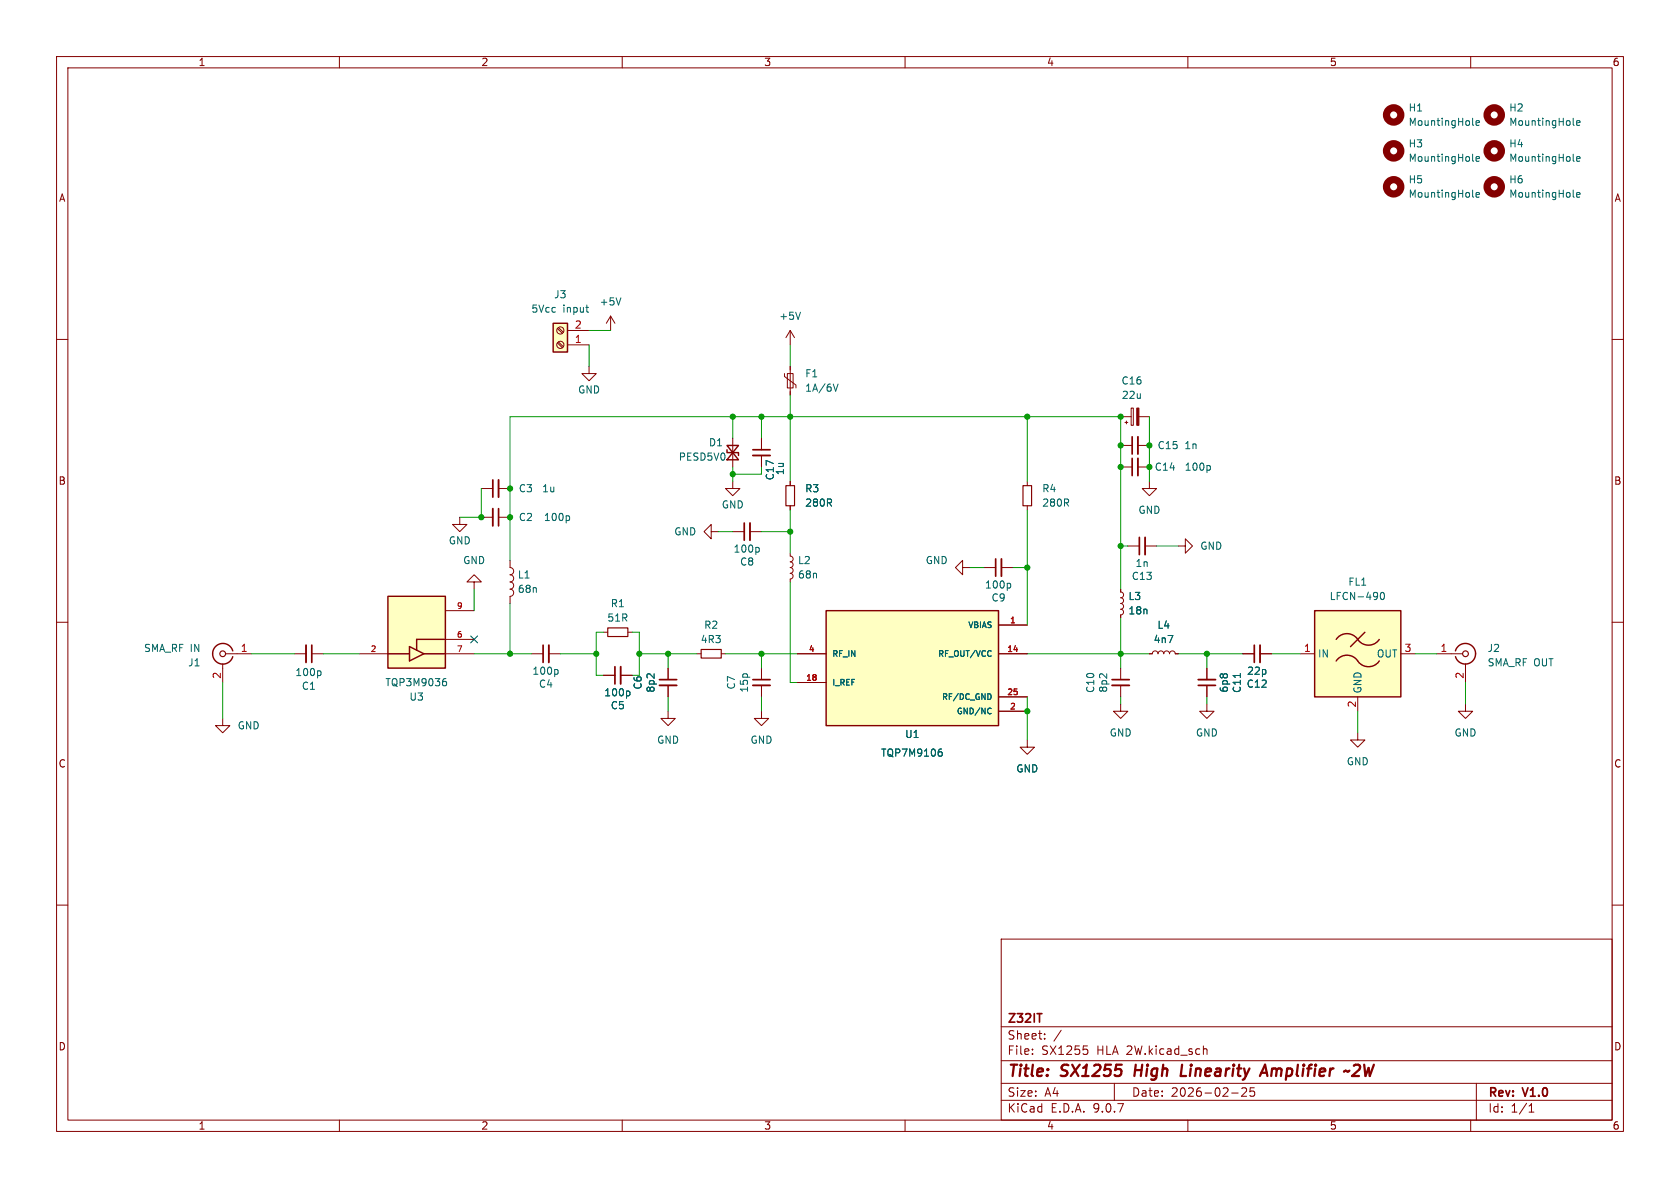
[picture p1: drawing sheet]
<svg xmlns="http://www.w3.org/2000/svg" width="297mm" height="210mm" viewBox="0 0 297 210" stroke-linecap="round" stroke-linejoin="round" font-family="sans-serif">
<g fill="none" stroke="#840000" stroke-width=".18">
<path d="M10 10h277v190h-277zM12 12h273v186h-273zM60 10v2M110 10v2M160 10v2M210 10v2M260 10v2M10 60h2M129.5 77.5v5.1M198.1 78.7h2.1M198.1 73.7h1.9M198.9 74.7h.5"/>
<path d="M199.1 74.4v.5M200 72.1h.4v3.1h-.4zM201.2 78.7h2M201.3 73.7h1.9M285 60h2M198.1 82.6h2.1M199.4 96.5h2M201.2 82.6h2M202.4 96.5h2.1M203.2 85.1v1.3h1.3l-1.3 1.2-1.3-1.2h1.3M208.3 96.5h1.2v-1.2l1.3 1.2-1.3 1.3v-1.3M10 110h2"/>
<path d="M94 115.6h2M97 115.6h2.1M106.7 119.4h2M106.7 111.8h.7M109.7 119.4h2.1M111 111.8h.8M118.1 118.1v2M123.2 115.6h.8M127.5 115.6h.8M134.6 118.1v2M198.1 104.1v.5l.4 .2 .1 .4-.1 .3-.4 .2 .3 .1 .2 .2-.1 .5-.4 .2 .4 .1 .1 .4-.1 .4-.4 .1 .4 .1 .1 .4-.1 .4-.4 .1v.5M203.2 115.6h.5l.2-.4 .3-.1 .4 .1 .1 .4 .2-.4 .3-.1 .4 .1 .1 .4 .2-.4 .3-.1 .4 .1 .2 .4 .1-.4 .4-.1 .3 .1 .2 .4h.5"/>
<path d="M213.4 118.1v2M254 115.6h4.6M259.1 117.3v3.4M285 110h2M118.1 125.7v1.3h1.3l-1.3 1.3-1.3-1.3h1.3M118.1 121.2v2M134.6 125.7v1.3h1.3l-1.3 1.3-1.3-1.3h1.3M134.6 121.2v2M213.4 124.5v1.2h1.2l-1.2 1.3-1.3-1.3h1.3M213.4 121.2v2M240 129.5v1.3h1.3l-1.3 1.3-1.2-1.3h1.2M259.1 124.5v1.2h1.2l-1.2 1.3-1.3-1.3h1.3"/>
<path d="M10 160h2M177 166h108v32h-108zM285 160h2M60 198v2M110 198v2M160 198v2M177 194.5h108M177 191.5h108M177 187.5h108M177 181.5h108M182.5 186.3v.1M182.5 185.5v.1"/>
<path d="M184.7 183.6v.1M184.7 182.8v.1M187.6 182.1l-1.3 2M191.5 184.9h.7M192 185.5l.3 .3v.3l-.3 .3M197 191.5v3M210 198v2M212.8 185.5h.5l.1 .9M217.7 193.2h1.2M220.3 192.4v.5l-.8 .9h.9M221 192.3v.7l.2-.1h.5l.1 .6-.3 .3-.5-.1M260 198v2"/>
<path d="M261 191.5v6.5M270.3 196.6h.9M270.3 195.5l.4-.4v1.5"/>
</g>
<path d="M200.8 188.2l-.3 2M209 188.2l-.3 2h1M222.7 190.2l.9-2 .5 2M223 189.6h.9M239.3 188.4l.3-.2h.5l.4 .4M240.4 188.8l-.1 .3-1.3 1.1h1.3" fill="none" stroke="#840000" stroke-width=".4"/>
<path d="M200.2 77.2v3.1M200.2 81v3.1M201.4 95v3M96 114v3.1M108.7 117.9v3M116.6 120.1h3M133.1 120.1h3M211.8 121.2h3.1M183.3 179.2h.9" fill="none" stroke="#840000" stroke-width=".3"/>
<g fill="none" stroke="#840000" stroke-width=".2">
<path d="M107.4 111h3.6v1.5h-3.6zM124 114.8h3.5v1.5h-3.5z"/>
<circle cx="259.1" cy="115.6" r=".51"/>
</g>
<path d="M201.2 77.2v3.1M201.2 81v3.1M202.4 95v3M97 114v3.1M109.7 117.9v3M116.6 121.2h3M133.1 121.2h3M211.8 120.1h3.1" fill="none" stroke="#840000" stroke-width=".33"/>
<g fill="none" stroke="#006464" stroke-width=".18">
<path d="M260.3 28.3l.2 .2M260.3 22l.2 .2M260.3 34.7l.2 .2M260.9 28.1l.6-.1v-.3h-.4l-.2 .2 .1 .6h.5M260.9 21.7l.6-.1v-.2l-.4-.1-.2 .2 .1 .6h.5M260.9 34.4l.6-.1v-.2l-.4-.1-.2 .2 .1 .6h.5M278.1 34.7l.2 .2M278.1 22l.2 .2M278.1 28.3l.2 .2M278.7 28.1l.6-.1v-.3h-.4l-.2 .2 .1 .6h.5M278.7 34.4l.6-.1v-.2l-.4-.1-.2 .2 .1 .6h.5M278.7 21.7l.6-.1v-.2l-.4-.1-.2 .2 .1 .6h.5"/>
<path d="M213.7 82.3l.3 .2v.4l-.3 .2M98.4 118.4l.3 .2v.4l-.3 .2M219.3 119v.8M111.1 122.2l.3 .2v.4l-.3 .2"/>
</g>
<path d="M128.5 78.7h2.1l-2.1 2.6h2.1zM128.5 79.5v.5h2.1v.5M257.3 115.1a1.81 1.81 0 0 1 2.8-1 1.81 1.81 0 0 1 0 2.9 1.81 1.81 0 0 1-2.8-.9" fill="none" stroke="#840000" stroke-width=".25"/>
<g fill="none" stroke="#840000" stroke-width="1.3">
<circle cx="246.4" cy="20.3" r="1.27"/>
<circle cx="246.4" cy="33" r="1.27"/>
<circle cx="246.4" cy="26.7" r="1.27"/>
<circle cx="264.2" cy="20.3" r="1.27"/>
<circle cx="264.2" cy="33" r="1.27"/>
<circle cx="264.2" cy="26.7" r="1.27"/>
</g>
<path d="M201 72.1h.3v3.1h-.3z" fill="#840000" stroke="#840000" stroke-width=".18"/>
<path d="M232.4 108h15.2v15.2h-15.2z" fill="#ffffc2"/>
<path d="M232.4 108h15.2v15.2h-15.2zM236.2 113a2.35 2.35 0 0 1 4.1 .3 2.29 2.29 0 0 0 3.5-.3M236.2 116.8a2.35 2.35 0 0 1 4.1 .4 2.29 2.29 0 0 0 3.5-.4M241.3 111.8l-2.5 2.5" fill="none" stroke="#840000" stroke-width=".25"/>
<path d="M170.2 100.3v-1.2l-1.3 1.2 1.3 1.3v-1.3h1.2M198.1 118.1v2M219.7 115.6h2M222.8 115.6h2M229.9 115.6h2.5M247.6 115.6h2.6M181.6 130.8v1.3h1.3l-1.3 1.3-1.3-1.3h1.3M198.1 124.5v1.2h1.3l-1.3 1.3-1.3-1.3h1.3M198.1 121.2v2M240 123.2v2.5" fill="none" stroke="#840000" stroke-width=".18"/>
<path d="M244.1 104.8l.2-.1a.68 .68 0 0 1 .5 .7 .68 .68 0 0 1-.5 .6l-.2-.1-.1-.4z" fill="none" stroke="#006464" stroke-width=".18"/>
<path d="M221.7 114v3.1M196.6 120.1h3" fill="none" stroke="#840000" stroke-width=".3"/>
<path d="M222.8 114v3.1M196.6 121.2h3" fill="none" stroke="#840000" stroke-width=".33"/>
<path d="M146 108h30.5v20.3h-30.5z" fill="#ffffc2"/>
<path d="M146 108h30.5v20.3h-30.5z" fill="none" stroke="#840000" stroke-width=".25"/>
<g fill="none" stroke="#840000" stroke-width=".18">
<path d="M138.7 66v.5l2 1.6v.5M139.2 66h1v2.6h-1zM139.7 64.8v5.1M81.3 91.4v1.3h1.2l-1.2 1.3-1.3-1.3h1.3M90.2 99.1v1.2a.64 .64 0 0 1 .6 .7 .64 .64 0 0 1-.6 .6 .64 .64 0 0 1 .6 .6 .64 .64 0 0 1-.6 .7 .64 .64 0 0 1 .6 .6 .64 .64 0 0 1-.6 .6M139.7 97.8v.5l.4 .1 .1 .4-.1 .4-.4 .1 .3 .1 .2 .2-.1 .5-.4 .2 .4 .2 .1 .3-.1 .4-.4 .2 .4 .1 .1 .3-.1 .4-.4 .2v.5M139.7 85.1v.8M139.7 89.4v.8M181.6 85.1v.8M181.6 89.4v.8M83.8 102.9h1.3l-1.3-1.3-1.3 1.3h1.3v1.2M90.2 104.1a.64 .64 0 0 1 .6 .7 .64 .64 0 0 1-.6 .6v1.3"/>
<path d="M141 115.6h5M174 100.3h2M176.5 115.6h5.1M176.5 110.5h5.1M177 100.3h2.1M141 120.7h5M176.5 123.2h5.1M176.5 125.7h5.1"/>
</g>
<path d="M147.3 67.9l.4 1.3 .5-1.3M175.2 115.1h.1M175.2 115.9v.1M178.4 103.1l.3 .3v.3l-.3 .3M166.1 132.9h.2l.3 .2-.1 .5-.4 .1M166.2 132.4h.3M175 122.7l.2 .4-.2 .5M175 125.2l.2 .1M175.2 126.1l-.2 .1" fill="none" stroke="#006464" stroke-width=".18"/>
<path d="M176 98.8v3.1" fill="none" stroke="#840000" stroke-width=".3"/>
<path d="M177 98.8v3.1" fill="none" stroke="#840000" stroke-width=".33"/>
<path d="M138.9 85.9h1.6v3.5h-1.6zM180.8 85.9h1.6v3.5h-1.6z" fill="none" stroke="#840000" stroke-width=".2"/>
<path d="M68.6 105.4h10.1v12.7h-10.1z" fill="#ffffc2"/>
<path d="M41.1 115.1a1.81 1.81 0 0 0-2.7-1 1.81 1.81 0 0 0 0 2.9 1.81 1.81 0 0 0 2.7-.9M68.6 105.4h10.1v12.7h-10.1zM68.6 115.6h3.8M72.4 114.3l2.5 1.3-2.5 1.2zM74.9 115.6h3.8M78.7 113h-5v1.9" fill="none" stroke="#840000" stroke-width=".25"/>
<g fill="none" stroke="#840000" stroke-width=".18">
<path d="M139.7 58.4l-.8 1.3M139.7 58.4l.8 1.3M139.7 58.4v2.6M134.6 77.5v2M85.1 91.4h2M85.1 86.4h2M88.1 91.4h2.1M88.1 86.4h2.1M125.7 94v-1.3l-1.2 1.3 1.2 1.3v-1.3h1.3M129.5 85.1v1.3h1.3l-1.3 1.2-1.2-1.2h1.2M129.5 94h2.1M132.6 94h2"/>
<path d="M134.6 80.5v2.1M39.4 117.3v3.4M39.9 115.6h4.5M52.1 115.6h2M55.1 115.6h2M63.5 115.6h5.1M78.7 115.6h5.1M78.7 113h5.1M78.7 108h5.1M39.4 127v1.3h1.2l-1.2 1.2-1.3-1.2h1.3"/>
</g>
<path d="M141.5 55.2l-.4 1.3M100.5 91.2l.2 .2v.4l-.2 .2M134 96.8l.2 .2v.4l-.2 .2M56.5 118.6l.3 .2v.4l-.3 .2M78.6 120h.2M78.5 120.4h.2l.3 .3-.1 .4-.4 .1" fill="none" stroke="#006464" stroke-width=".18"/>
<circle cx="39.4" cy="115.6" r=".51" fill="none" stroke="#840000" stroke-width=".2"/>
<path d="M133.1 79.5h3M87.1 84.8v3.1M88.1 89.9v3.1M131.6 92.5v3M55.1 114v3.1" fill="none" stroke="#840000" stroke-width=".3"/>
<path d="M87.1 89.9v3.1M88.1 84.8v3.1M132.6 92.5v3M133.1 80.5h3M54.1 114v3.1" fill="none" stroke="#840000" stroke-width=".33"/>
<path d="M97.8 57.2h2.5v5h-2.5z" fill="#ffffc2"/>
<path d="M97.8 57.2h2.5v5h-2.5z" fill="none" stroke="#840000" stroke-width=".25"/>
<g fill="none" stroke="#840000" stroke-width=".18">
<path d="M98.6 58.1l.8 .8M98.7 57.9l.9 .9M100.3 58.4h3.8M107.9 55.9l-.7 1.3M107.9 55.9l.8 1.3M107.9 55.9v2.5M98.6 60.6l.8 .9M98.7 60.5l.9 .8M100.3 61h3.8M104.1 64.8v1.2h1.3l-1.3 1.3-1.2-1.3h1.2M134.6 77.5v2M134.6 80.5v2.1"/>
<path d="M139.7 85.1v.8M139.7 89.4v.8M106.7 119.4h2M109.7 119.4h2.1M118.1 118.1v2M141 115.6h5M176.5 115.6h5.1M176.5 110.5h5.1M198.1 104.1v.5M198.1 108.7v.5M203.2 115.6h.5M207.8 115.6h.5"/>
<path d="M213.4 118.1v2M219.7 115.6h2M222.8 115.6h2M118.1 121.2v2M141 120.7h5M176.5 123.2h5.1M176.5 125.7h5.1M213.4 121.2v2"/>
<circle cx="99.1" cy="58.4" r=".63"/>
<circle cx="99.1" cy="61" r=".63"/>
</g>
<path d="M103.6 54.3h.4M103.8 55.1l.2 .1M109.8 52.6l-.5 1.3M175.2 115.1h.1M175.2 115.9v.1M219.3 119v.8M111.1 122.2l.3 .2v.4l-.3 .2M166.1 132.9h.2l.3 .2-.1 .5-.4 .1M166.2 132.4h.3M175 122.7l.2 .4-.2 .5M175 125.2l.2 .1M175.2 126.1l-.2 .1" fill="none" stroke="#006464" stroke-width=".18"/>
<g fill="none" stroke="#009600" stroke-width=".18">
<path d="M104.1 58.4h3.8M104.1 61v3.8M129.5 73.7v3.8M134.6 73.7v3.8M139.7 61v3.8M139.7 69.9v15.2M181.6 73.7v11.4M203.2 73.7v11.4M85.1 86.4v5h-3.8M90.2 99.1v-25.4h107.9v30.4M127 94h2.5M129.5 82.6v2.5"/>
<path d="M134.6 82.6v1.2h-5.1M134.6 94h5.1M139.7 90.2v7.6M181.6 90.2v20.3M198.1 96.5h1.3M204.5 96.5h3.8M44.4 115.6h7.7M57.1 115.6h6.4M83.8 115.6h10.2M83.8 104.1v3.9M90.2 106.7v8.9M99.1 115.6h6.3"/>
<path d="M106.7 111.8h-1.3v7.6h1.3M111.8 111.8h1.2v7.6M113 115.6h10.2M118.1 115.6v2.5M128.3 115.6h12.7M134.6 115.6v2.5M139.7 102.9v17.8h1.3M171.4 100.3h2.6M179.1 100.3h2.5M181.6 115.6h21.6M198.1 109.2v8.9M208.3 115.6h11.4"/>
<path d="M213.4 115.6v2.5M224.8 115.6h5.1M250.2 115.6h3.8M39.4 120.7v6.3M118.1 123.2v2.5M134.6 123.2v2.5M181.6 123.2v7.6M198.1 123.2v1.3M213.4 123.2v1.3M240 125.7v3.8M259.1 120.7v3.8"/>
</g>
<path d="M83.2 112.4l1.2 1.2M84.4 112.4l-1.2 1.2" fill="none" stroke="#000084" stroke-width=".18"/>
<g fill="#009600" stroke="#009600" stroke-width=".18">
<circle cx="213.4" cy="115.6" r=".46"/>
<circle cx="203.2" cy="82.6" r=".46"/>
<circle cx="198.1" cy="82.6" r=".46"/>
<circle cx="203.2" cy="78.7" r=".46"/>
<circle cx="134.6" cy="115.6" r=".46"/>
<circle cx="118.1" cy="115.6" r=".46"/>
<circle cx="198.1" cy="96.5" r=".46"/>
<circle cx="181.6" cy="100.3" r=".46"/>
<circle cx="198.1" cy="115.6" r=".46"/>
<circle cx="181.6" cy="125.7" r=".46"/>
<circle cx="198.1" cy="73.7" r=".46"/>
<circle cx="181.6" cy="73.7" r=".46"/>
<circle cx="198.1" cy="78.7" r=".46"/>
<circle cx="139.7" cy="73.7" r=".46"/>
<circle cx="85.1" cy="91.4" r=".46"/>
<circle cx="90.2" cy="86.4" r=".46"/>
<circle cx="113" cy="115.6" r=".46"/>
<circle cx="90.2" cy="115.6" r=".46"/>
<circle cx="105.4" cy="115.6" r=".46"/>
<circle cx="90.2" cy="91.4" r=".46"/>
<circle cx="139.7" cy="94" r=".46"/>
<circle cx="129.5" cy="73.7" r=".46"/>
<circle cx="129.5" cy="83.8" r=".46"/>
<circle cx="134.6" cy="73.7" r=".46"/>
</g>
<g font-size="2.8" fill="#840000">
<text x="178" y="190.9">Title:</text>
<text x="187.7" y="190.9">SX1255</text>
<text x="201.4" y="190.9">High</text>
<text x="210.4" y="190.9">Linearity</text>
<text x="225.5" y="190.9">Amplifier</text>
<text x="241.1" y="190.9">~2W</text>
</g>
<g font-size="2.1" fill="#840000">
<text x="178" y="184">Sheet:</text>
<text x="178" y="181.2">Z32IT</text>
<text x="178" y="186.7">File:</text>
<text x="184.1" y="186.7">SX1255</text>
<text x="194" y="186.7">HLA 2W.kicad_sch</text>
<text x="178" y="196.9">KiCad</text>
<text x="178" y="194.1">Size:</text>
<text x="184.7" y="194.1">A4</text>
<text x="185.7" y="196.9">E.D.A.</text>
<text x="193.3" y="196.9">9.0.7</text>
<text x="200" y="194.1">Date:</text>
<text x="207" y="194.1">2026-02-25</text>
<text x="263" y="194.3">Rev:</text>
<text x="263" y="196.9">Id:</text>
<text x="267.1" y="196.9">1/1</text>
<text x="269.4" y="194.3">V1.0</text>
</g>
<g font-size="1.8" fill="#840000">
<text x="35" y="11.9">1</text>
<text x="85" y="11.9">2</text>
<text x="135" y="11.9">3</text>
<text x="185" y="11.9">4</text>
<text x="235" y="11.9">5</text>
<text x="285" y="11.9">6</text>
<text x="10.3" y="35.9">A</text>
<text x="285.3" y="35.9">A</text>
<text x="10.3" y="85.9">B</text>
<text x="285.3" y="85.9">B</text>
<text x="10.3" y="135.9">C</text>
<text x="285.3" y="135.9">C</text>
<text x="10.3" y="185.9">D</text>
<text x="285.3" y="185.9">D</text>
<text x="35" y="199.9">1</text>
<text x="85" y="199.9">2</text>
<text x="135" y="199.9">3</text>
<text x="185" y="199.9">4</text>
<text x="235" y="199.9">5</text>
<text x="285" y="199.9">6</text>
</g>
<g font-size="1.8" fill="#006464">
<text x="248.9" y="19.9">H1</text>
<text x="248.9" y="22.5">MountingHole</text>
<text x="266.7" y="19.9">H2</text>
<text x="266.7" y="22.5">MountingHole</text>
<text x="248.9" y="26.3">H3</text>
<text x="248.9" y="28.8">MountingHole</text>
<text x="266.7" y="26.3">H4</text>
<text x="266.7" y="28.8">MountingHole</text>
<text x="248.9" y="32.6">H5</text>
<text x="248.9" y="35.2">MountingHole</text>
<text x="266.7" y="32.6">H6</text>
<text x="266.7" y="35.2">MountingHole</text>
<text x="97.9" y="52.9">J3</text>
<text x="93.8" y="55.5">5Vcc</text>
<text x="99.5" y="55.5">input</text>
<text x="105.9" y="54.2">+5V</text>
<text x="137.7" y="56.7">+5V</text>
<text x="102.1" y="69.8">GND</text>
<text x="142.2" y="66.9">F1</text>
<text x="142.2" y="69.4">1A/6V</text>
<text x="198.2" y="68.2">C16</text>
<text x="198.2" y="70.7">22u</text>
<text x="119.9" y="81.6">PESD5V0</text>
<text x="125.2" y="79.1">D1</text>
<text x="204" y="83.4">C14</text>
<text x="204.6" y="79.6">C15</text>
<text x="209.3" y="79.6">1n</text>
<text x="209.3" y="83.4">100p</text>
<text x="91.6" y="87.2">C3</text>
<text x="95.7" y="87.2">1u</text>
<text x="137" y="85" transform="rotate(-90 137 85)">C17</text>
<text x="138.8" y="84.1" transform="rotate(-90 138.8 84.1)">1u</text>
<text x="142.2" y="87.2">R3</text>
<text x="142.2" y="89.8">280R</text>
<text x="184.2" y="87.2">R4</text>
<text x="184.2" y="89.8">280R</text>
<text x="91.6" y="92.3">C2</text>
<text x="96.1" y="92.3">100p</text>
<text x="119.1" y="94.8">GND</text>
<text x="127.5" y="90.1">GND</text>
<text x="201.2" y="91">GND</text>
<text x="79.2" y="96.4">GND</text>
<text x="81.8" y="99.9">GND</text>
<text x="129.6" y="97.9">100p</text>
<text x="130.7" y="100.2">C8</text>
<text x="141" y="99.9">L2</text>
<text x="163.6" y="99.9">GND</text>
<text x="200.6" y="100.4">1n</text>
<text x="212.1" y="97.4">GND</text>
<text x="91.4" y="102.5">L1</text>
<text x="91.4" y="105">68n</text>
<text x="107.9" y="107.5">R1</text>
<text x="141" y="102.5">68n</text>
<text x="174" y="104.2">100p</text>
<text x="175.2" y="106.5">C9</text>
<text x="199.4" y="106.3">L3</text>
<text x="200" y="102.7">C13</text>
<text x="235" y="106.3">LFCN-490</text>
<text x="238.3" y="103.7">FL1</text>
<text x="107.3" y="110.1">51R</text>
<text x="123.8" y="113.9">4R3</text>
<text x="124.4" y="111.4">R2</text>
<text x="199.4" y="108.8">18n</text>
<text x="203.9" y="113.9">4n7</text>
<text x="204.5" y="111.4">L4</text>
<text x="25.4" y="115.5">SMA_RF IN</text>
<text x="33.2" y="118">J1</text>
<text x="52.1" y="119.7">100p</text>
<text x="94" y="119.5">100p</text>
<text x="220.4" y="119.5">22p</text>
<text x="232.9" y="116.4">IN</text>
<text x="243.3" y="116.4">OUT</text>
<text x="262.9" y="115.5">J2</text>
<text x="262.9" y="118">SMA_RF OUT</text>
<text x="53.3" y="122.1">C1</text>
<text x="68" y="121.5">TQP3M9036</text>
<text x="72.3" y="124.1">U3</text>
<text x="95.2" y="121.8">C4</text>
<text x="106.7" y="123.3">100p</text>
<text x="107.9" y="125.6">C5</text>
<text x="113.6" y="122" transform="rotate(-90 113.6 122)">C6</text>
<text x="115.9" y="122.5" transform="rotate(-90 115.9 122.5)">8p2</text>
<text x="130.1" y="122" transform="rotate(-90 130.1 122)">C7</text>
<text x="132.4" y="122.5" transform="rotate(-90 132.4 122.5)">15p</text>
<text x="193.6" y="122.6" transform="rotate(-90 193.6 122.6)">C10</text>
<text x="195.9" y="122.5" transform="rotate(-90 195.9 122.5)">8p2</text>
<text x="217.3" y="122.5" transform="rotate(-90 217.3 122.5)">6p8</text>
<text x="219.6" y="122.6" transform="rotate(-90 219.6 122.6)">C11</text>
<text x="220.3" y="121.8">C12</text>
<text x="240.9" y="122.7" transform="rotate(-90 240.9 122.7)">GND</text>
<text x="41.9" y="129.1">GND</text>
<text x="116.1" y="131.7">GND</text>
<text x="132.6" y="131.7">GND</text>
<text x="159.9" y="130.7">U1</text>
<text x="196.1" y="130.4">GND</text>
<text x="211.3" y="130.4">GND</text>
<text x="257" y="130.4">GND</text>
<text x="155.7" y="134">TQP7M9106</text>
<text x="179.6" y="136.8">GND</text>
<text x="238" y="135.5">GND</text>
</g>
<g font-size="1.8" fill="#a90000">
<text x="101.5" y="58.2">2</text>
<text x="101.5" y="60.7">1</text>
<text x="42.5" y="115.3">1</text>
<text x="230.4" y="115.3">1</text>
<text x="248.2" y="115.3">3</text>
<text x="254.6" y="115.3">1</text>
<text x="39.1" y="120.1" transform="rotate(-90 39.1 120.1)">2</text>
<text x="239.8" y="125.2" transform="rotate(-90 239.8 125.2)">2</text>
<text x="258.8" y="120.1" transform="rotate(-90 258.8 120.1)">2</text>
</g>
<g font-size="1.4" fill="#a90000">
<text x="80.7" y="107.7">9</text>
<text x="80.7" y="112.8">6</text>
<text x="178.5" y="110.2">1</text>
<text x="65.4" y="115.3">2</text>
<text x="80.7" y="115.3">7</text>
<text x="142.9" y="115.3">4</text>
<text x="178" y="115.3">14</text>
<text x="142.4" y="120.4">18</text>
<text x="178" y="122.9">25</text>
<text x="178.5" y="125.5">2</text>
</g>
<g font-size="1.4" fill="#006464">
<text x="171.1" y="111.2">VBIAS</text>
<text x="147.1" y="116.3">RF_IN</text>
<text x="165.7" y="116.3">RF_OUT/VCC</text>
<text x="147.1" y="121.4">I_REF</text>
<text x="166.4" y="123.9">RF/DC_GND</text>
<text x="169" y="126.5">GND/NC</text>
</g>
</svg>
